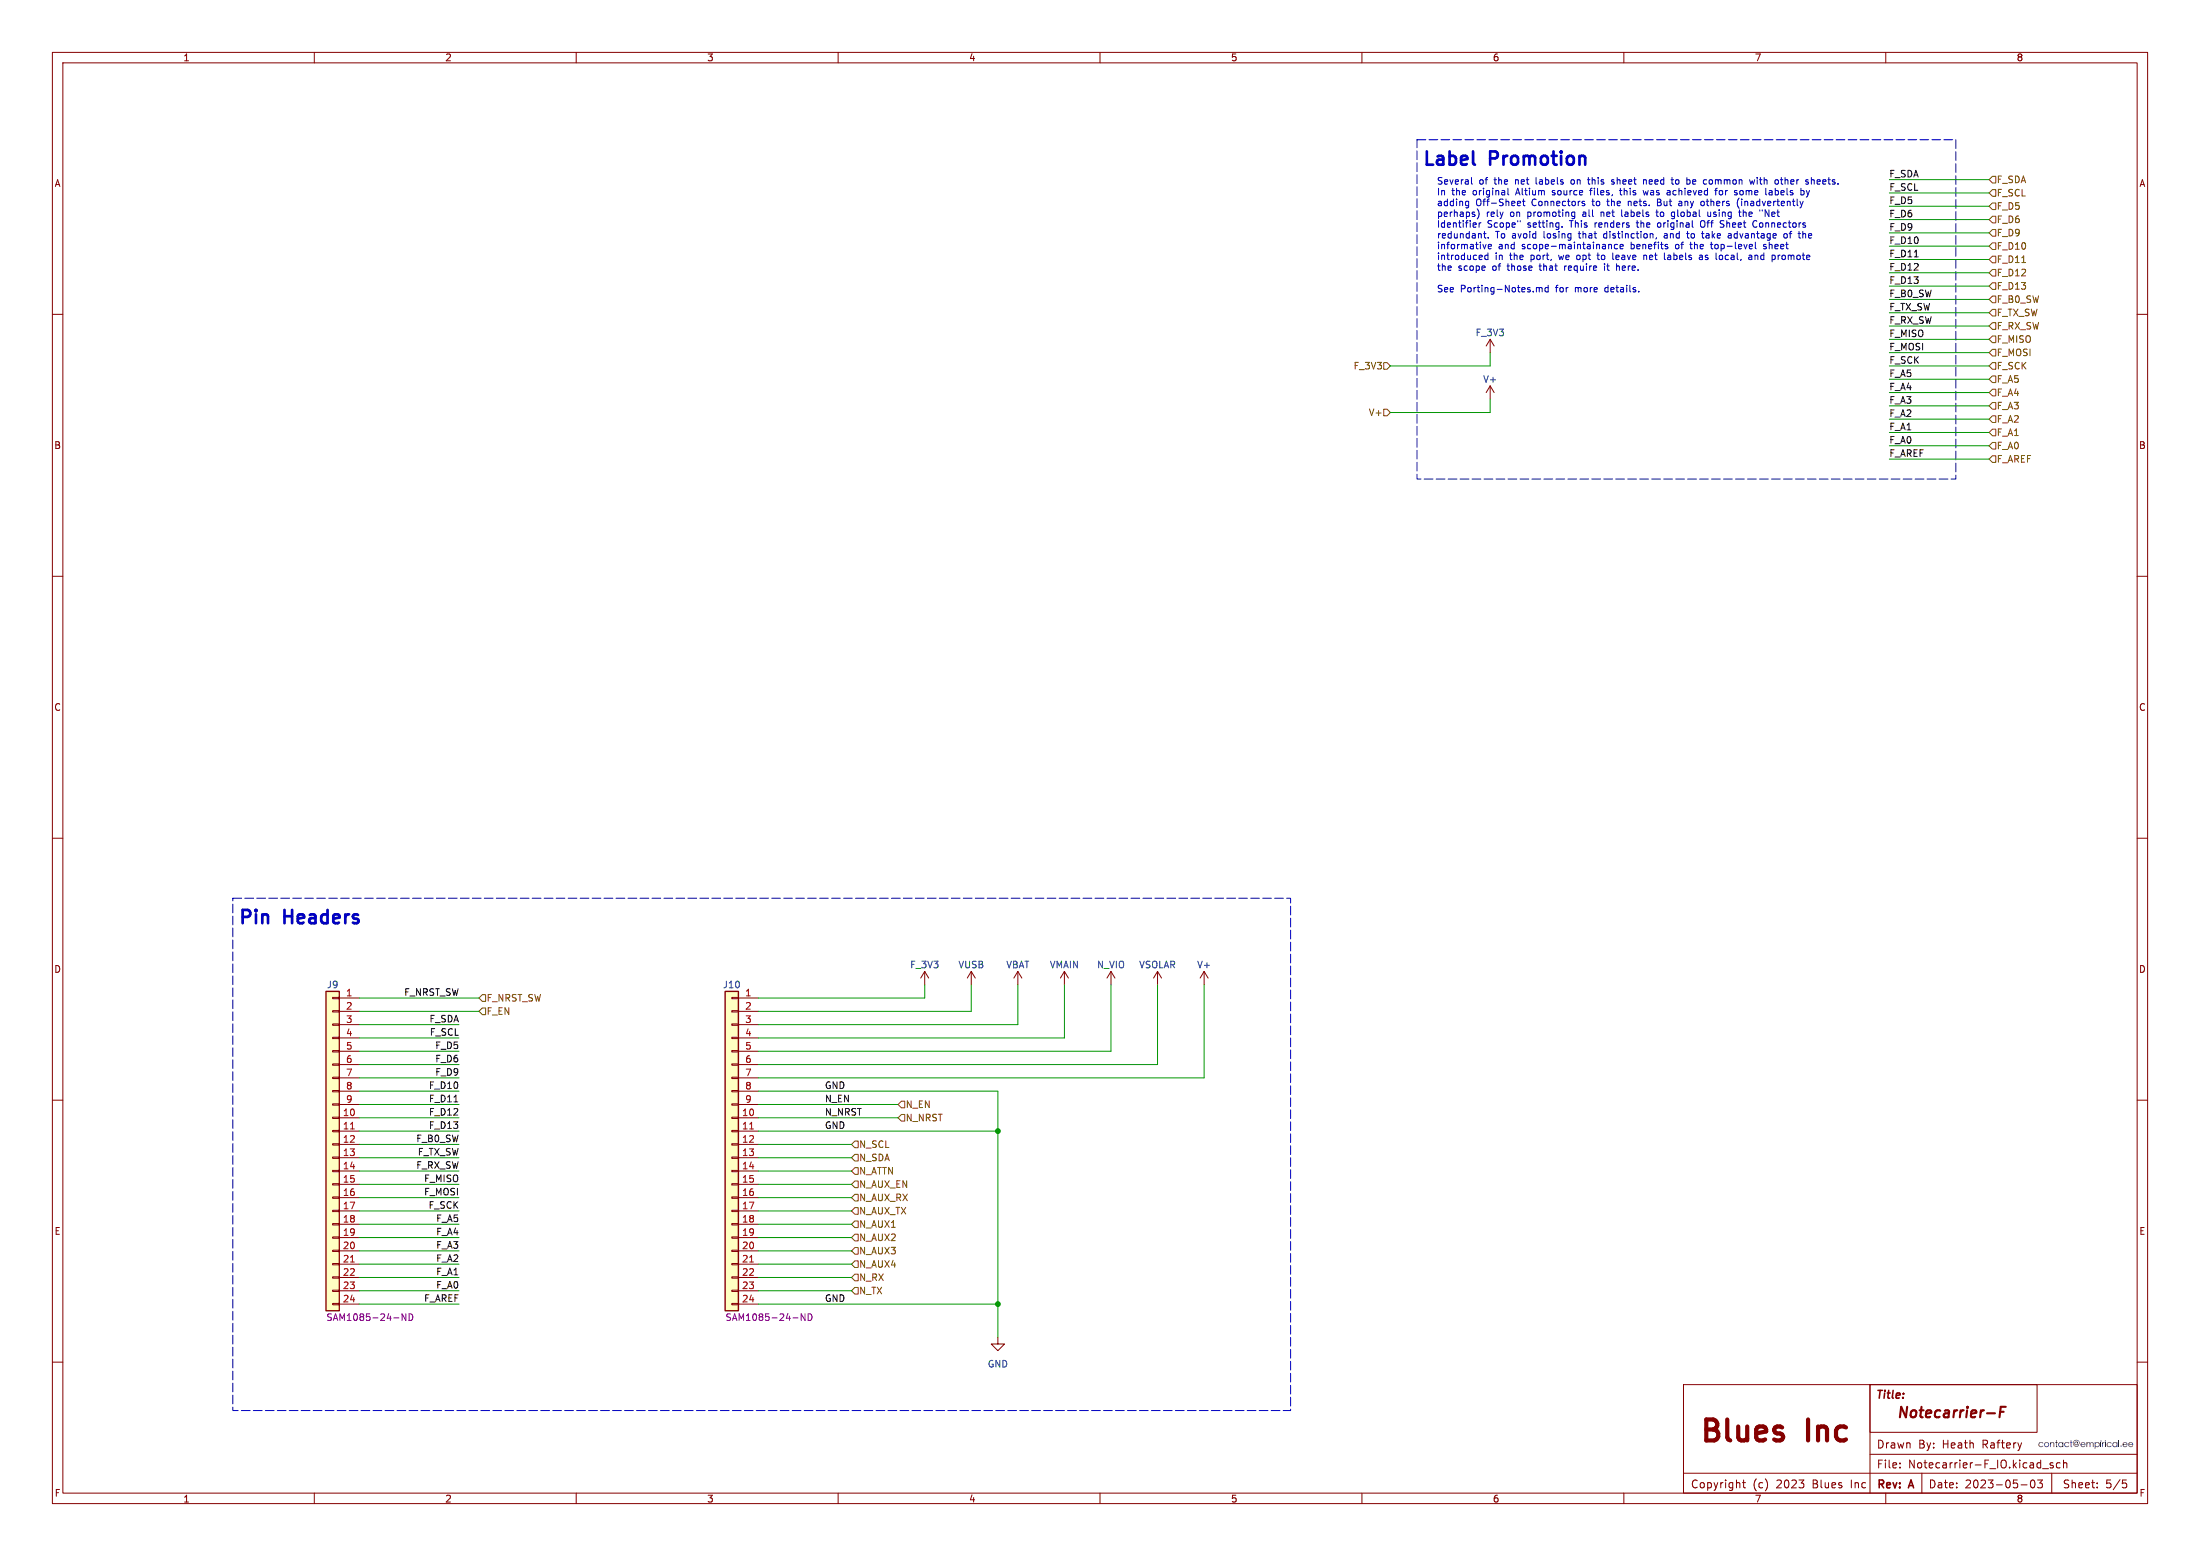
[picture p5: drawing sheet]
<svg xmlns="http://www.w3.org/2000/svg" width="420mm" height="297mm" viewBox="0 0 420 297" stroke-linecap="round" stroke-linejoin="round" font-family="sans-serif">
<g fill="none" stroke="#840000" stroke-width=".19">
<path d="M10 10h400v277h-400zM12 12h396v273h-396zM60 10v2M110 10v2M160 10v2M210 10v2M260 10v2M310 10v2M360 10v2M10 60h2M408 60h2M10 110h2"/>
<path d="M408 110h2M10 160h2M408 160h2M10 210h2M408 210h2M10 260h2M408 260h2M321.4 264.3h86.6v20.7h-86.6zM362.7 279.3v.1M391.9 279.3l-.3-.1-.2 .2v.2l.5 .2v.3h-.5M393.3 279.3l-.4-.1-.3 .3 .1 .6h.6M393.9 279.3l.2-.1 .4 .1 .1 .9"/>
<path d="M393.9 278.7v1.5M60 285v2M110 285v2M160 285v2M210 285v2M260 285v2M310 285v2M321.4 281.2h86.6M360 285v2M362.7 280.1v.1M385.8 283.4h1.2M387.8 282.6l.2-.1a.8 .8 0 0 1 .5 .7 .8 .8 0 0 1-.5 .8l-.2-.1-.2-.5z"/>
<path d="M389 282.5h.9l-.5 .6 .4 .1v.7l-.2 .1-.6-.1M389.9 280.3h1.2M400.4 283.9v.1M400.4 283.1v.1M405.2 282.5h.7M405.4 283.1h.3l.3 .3-.1 .5-.5 .1"/>
</g>
<path d="M379.3 269.8h1.6M381.8 269.5h.7M382.9 268.5h-.9l-.3 2" fill="none" stroke="#840000" stroke-width=".4"/>
<g fill="#281c2d">
<path d="M395.9 275l.5-.2 .4 .2 .2 .4-.3 .4-.5 .1-.2-.3 .1-.1 .1 .2h.2l.1-.4h-.2l-.2 .2h-.1v-.1l.2-.2 .4 .1 .1-.1-.1 .6 .2-.1 .1-.5-.3-.2-.6 .1-.2 .4 .4 .5h.3l.4-.2v.1l-.5 .2-.5-.2-.2-.5z"/>
<path d="M405.3 275.4l.4-.1 .3 .1 .2 .4h-.9l.3 .3 .5-.2-.1 .2-.3 .1-.4-.1-.1-.5h.8l-.3-.2-.5 .2z"/>
<path d="M406.4 275.4l.4-.1 .3 .1 .1 .4h-.8l.3 .3 .5-.2-.1 .2-.4 .1-.3-.1-.1-.5h.8l-.3-.2-.5 .2z"/>
</g>
<g fill="none" stroke="#840000" stroke-width=".19">
<path d="M284.5 73.7l-.8 1.2M284.5 64.8v2.5M284.5 73.7v2.5M284.5 73.7l.7 1.2M284.5 64.8l-.8 1.2M284.5 64.8l.7 1.2M63.5 198h1.3v.2h-1.3zM63.5 195.5h1.3v.2h-1.3zM63.5 192.9h1.3v.3h-1.3zM63.5 190.4h1.3v.2h-1.3zM64.8 190.5h3.8M64.8 193h3.8"/>
<path d="M64.8 195.6h3.8M64.8 198.1h3.8M139.7 198h1.3v.2h-1.3zM139.7 195.5h1.3v.2h-1.3zM139.7 192.9h1.3v.3h-1.3zM139.7 190.4h1.3v.2h-1.3zM141 190.5h3.8M141 193h3.8M141 195.6h3.8M141 198.1h3.8M176.5 185.4l-.7 1.3M176.5 185.4v2.6"/>
<path d="M176.5 185.4l.8 1.3M185.4 185.4l-.7 1.3M185.4 185.4v2.6M185.4 185.4l.8 1.3M194.3 185.4l-.8 1.3M194.3 185.4v2.6M194.3 185.4l.8 1.3M203.2 185.4l-.8 1.3M203.2 185.4v2.6M203.2 185.4l.8 1.3M212.1 185.4l-.8 1.3M212.1 185.4v2.6"/>
<path d="M212.1 185.4l.8 1.3M221 185.4l-.8 1.3M221 185.4v2.6M221 185.4l.7 1.3M229.9 185.4l-.8 1.3M229.9 185.4v2.6M229.9 185.4l.7 1.3M63.5 218.3h1.3v.3h-1.3zM63.5 215.8h1.3v.2h-1.3zM63.5 213.2h1.3v.3h-1.3zM63.5 210.7h1.3v.2h-1.3zM63.5 208.2h1.3v.2h-1.3z"/>
<path d="M63.5 205.6h1.3v.3h-1.3zM63.5 203.1h1.3v.2h-1.3zM63.5 200.5h1.3v.3h-1.3zM64.8 213.4h3.8M64.8 215.9h3.8M64.8 218.4h3.8M64.8 200.7h3.8M64.8 203.2h3.8M64.8 205.7h3.8M64.8 208.3h3.8M64.8 210.8h3.8M139.7 218.3h1.3v.3h-1.3z"/>
<path d="M139.7 215.8h1.3v.2h-1.3zM139.7 213.2h1.3v.3h-1.3zM139.7 210.7h1.3v.2h-1.3zM139.7 208.2h1.3v.2h-1.3zM139.7 205.6h1.3v.3h-1.3zM139.7 203.1h1.3v.2h-1.3zM139.7 200.5h1.3v.3h-1.3zM141 213.4h3.8M141 215.9h3.8M141 218.4h3.8M141 200.7h3.8M141 203.2h3.8"/>
<path d="M141 205.7h3.8M141 208.3h3.8M141 210.8h3.8M63.5 238.6h1.3v.3h-1.3zM63.5 236.1h1.3v.2h-1.3zM63.5 233.6h1.3v.2h-1.3zM63.5 231h1.3v.3h-1.3zM63.5 228.5h1.3v.2h-1.3zM63.5 225.9h1.3v.3h-1.3zM63.5 223.4h1.3v.2h-1.3zM63.5 220.9h1.3v.2h-1.3zM64.8 221h3.8"/>
<path d="M64.8 223.5h3.8M64.8 226.1h3.8M64.8 228.6h3.8M64.8 231.1h3.8M64.8 233.7h3.8M64.8 236.2h3.8M64.8 238.8h3.8M139.7 238.6h1.3v.3h-1.3zM139.7 236.1h1.3v.2h-1.3zM139.7 233.6h1.3v.2h-1.3zM139.7 231h1.3v.3h-1.3zM139.7 228.5h1.3v.2h-1.3z"/>
<path d="M139.7 225.9h1.3v.3h-1.3zM139.7 223.4h1.3v.2h-1.3zM139.7 220.9h1.3v.2h-1.3zM141 221h3.8M141 223.5h3.8M141 226.1h3.8M141 228.6h3.8M141 231.1h3.8M141 233.7h3.8M141 236.2h3.8M141 238.8h3.8M63.5 248.8h1.3v.2h-1.3z"/>
<path d="M63.5 246.3h1.3v.2h-1.3zM63.5 243.7h1.3v.3h-1.3zM63.5 241.2h1.3v.2h-1.3zM64.8 241.3h3.8M64.8 243.8h3.8M64.8 246.4h3.8M64.8 248.9h3.8M139.7 248.8h1.3v.2h-1.3zM139.7 246.3h1.3v.2h-1.3zM139.7 243.7h1.3v.3h-1.3zM139.7 241.2h1.3v.2h-1.3zM141 241.3h3.8"/>
<path d="M141 243.8h3.8M141 246.4h3.8M141 248.9h3.8M190.5 255.3v1.2h1.3l-1.3 1.3-1.3-1.3h1.3M357 264.3h31.9v9.1h-31.9zM357 277.6h51M357 264.3v20.7M385.9 275.4l-.3 1M332.6 283h.6M332.9 282.5v1.3l.3 .2M366.9 281.2v3.8M391.7 281.2v3.8"/>
</g>
<g fill="#ffffc2" stroke="#ffffc2" stroke-width=".19">
<path d="M138.4 189.2h2.6v61h-2.6z"/>
<path d="M62.2 189.2h2.6v61h-2.6z"/>
</g>
<path d="M62.2 189.2h2.6v61h-2.6zM138.4 189.2h2.6v61h-2.6z" fill="none" stroke="#840000" stroke-width=".25"/>
<path d="M66.9 215.5h.7M143.1 215.5h.7M66.9 240.9h.7M143.1 240.9h.7" fill="none" stroke="#a90000" stroke-width=".19"/>
<path d="M77.5 250.8v1.2l-.7-1.2v1.2M78.1 250.8a.64 .64 0 0 1 .7 .6 .64 .64 0 0 1-.7 .6zM153.7 250.8v1.2l-.7-1.2v1.2M154.3 250.8a.64 .64 0 0 1 .7 .6 .64 .64 0 0 1-.7 .6z" fill="none" stroke="#840084" stroke-width=".19"/>
<g fill="none" stroke="#725600" stroke-width=".19">
<path d="M380.4 33.7h.6v1.2h-.6l-.7-.6zM380.4 36.2h.6v1.3h-.6l-.7-.7zM380.4 38.7h.6v1.3h-.6l-.7-.6zM380.4 43.8h.6v1.3h-.6l-.7-.6zM380.4 46.4h.6v1.2h-.6l-.7-.6zM380.4 41.3h.6v1.2h-.6l-.7-.6zM380.4 51.4h.6v1.3h-.6l-.7-.6zM380.4 48.9h.6v1.3h-.6l-.7-.7zM380.4 56.5h.6v1.3h-.6l-.7-.6zM380.4 54h.6v1.2h-.6l-.7-.6zM380.4 59.1h.6v1.2h-.6l-.7-.6zM264.2 69.2h.6l.6 .7-.6 .6h-.6z"/>
<path d="M264.2 78.1h.6l.6 .6-.6 .7h-.6zM380.4 74.3h.6v1.3h-.6l-.7-.7zM380.4 76.8h.6v1.3h-.6l-.7-.6zM380.4 71.8h.6v1.2h-.6l-.7-.6zM380.4 79.4h.6v1.2h-.6l-.7-.6zM380.4 69.2h.6v1.3h-.6l-.7-.6zM380.4 64.1h.6v1.3h-.6l-.7-.6zM380.4 61.6h.6v1.3h-.6l-.7-.7zM380.4 66.7h.6v1.2h-.6l-.7-.6zM380.4 84.5h.6v1.2h-.6l-.7-.6zM380.4 87h.6v1.3h-.6l-.7-.7zM380.4 81.9h.6v1.3h-.6l-.7-.6z"/>
<path d="M92.1 192.4h.6v1.3h-.6l-.7-.7zM92.1 189.9h.6v1.2h-.6l-.7-.6zM163.2 217.8h.6v1.3h-.6l-.6-.7zM172.1 212.7h.6v1.3h-.6l-.7-.6zM172.1 210.2h.6v1.3h-.6l-.7-.7zM163.2 233h.6v1.3h-.6l-.6-.6zM163.2 235.6h.6v1.3h-.6l-.6-.7zM163.2 230.5h.6v1.3h-.6l-.6-.7zM163.2 228h.6v1.2h-.6l-.6-.6zM163.2 225.4h.6v1.3h-.6l-.6-.6zM163.2 222.9h.6v1.3h-.6l-.6-.7zM163.2 220.3h.6v1.3h-.6l-.6-.6z"/>
<path d="M163.2 238.1h.6v1.3h-.6l-.6-.6zM163.2 240.7h.6v1.2h-.6l-.6-.6zM163.2 243.2h.6v1.3h-.6l-.6-.7zM163.2 245.7h.6v1.3h-.6l-.6-.6z"/>
</g>
<path d="M86.7 210.3h.7" fill="none" stroke="#0f0f0f" stroke-width=".19"/>
<g fill="none" stroke="#0000c2" stroke-width=".19">
<path d="M280 38.4l.4 .1M280.4 38.4l-.1 1.2M280.4 39.2l-.4 .1M280.9 33.9v1.1l.2 .2M282.1 39.9a1.47 1.47 0 0 1-.1 1.9M287.9 35.9v1.1l.1 .2M289.9 38.4l.3 .1 .1 .2-.6 .1M290.2 39.2l-.3 .1M290.6 38.4h.5M290.8 38v1.1l.3 .2M302 38.7l.6 .3-.2 .3-.4-.1M302.5 38.5l-.3-.1-.2 .2"/>
<path d="M303 34.3h.5M307.6 35.1l.2 .1M307.8 34.3l-.2 .2 .2 .2M309.2 36.4h.4M313.7 36.4l.2 .8M313.8 34.3v.9M314.1 34.3l-.3 .1M318.6 36.4h-.3M318.7 36.7h-.3l-.2 .2 .1 .2 .4 .1M319 34.3h.5M319.2 33.9v1.1l.3 .2M320.6 38.4l-.1 .1"/>
<path d="M320.6 38.8l-.1 .2 .1 .3M322 34.4h.5M322 35.1h.5M324.9 38.4l-.2 .3v.3l.2 .3M325.4 34.3l.4 .1M325.8 35.1l-.4 .1M327.4 36.4h.4M327.7 35.9l-.2 .2v1.1M331.1 37.1h.5M331.6 36.4h-.3l-.2 .1 .1 .2 .4 .1M332 37.9a1.47 1.47 0 0 0 0 1.8M334 34.3l.3 .9 .2-.7 .2 .7 .3-.9"/>
<path d="M337.1 35.9v1.1l.2 .2M339 34.4l.3-.1 .2 .2-.1 .6h-.4M343.6 38.4l.3 .9M343.8 36.4h.4l.2 .2-.1 .5h-.5M343.8 35.9v1.3M343.9 39.3l-.3 .4M344.2 38.4l-.3 .9M344.9 34.3l.3 .1M344.9 34.7l.3 .1 .1 .2-.2 .2h-.3M281.6 42.5l.2 .3-.6 .2M281.8 43.3l-.2 .1M282.4 42.5v.9"/>
<path d="M282.7 42.5l-.3 .3M283.2 44.6h.5M283.4 44.2v1.1l.3 .1M283.7 46.6l-.3 .9M284.1 48.3v1.3M284.1 48.8l-.4-.1-.2 .2 .1 .6h.5M284.1 45.3v.1M284.1 47.1l.6-.1v-.3l-.4-.1-.2 .2 .1 .6h.5M290.2 42.1v.3M293.3 54.9v.8M293.3 55l.4-.1 .2 .2M293.9 55.1l.1-.2h.3l.1 .8"/>
<path d="M293.9 55.1v.6M295.5 54.9h-.3l-.3 .2 .2 .6h.4M295.5 54.5v1.2M298.2 43.3v.1M300.1 41.2l.2 .1h.3M300.6 40.5v1l-.1 .2M300.6 40.5h-.3l-.2 .1M304.9 48.7h.4M306.3 50.3v.2M307.1 46.8l.2-.2 .3 .1v.8M307.1 46.6v.9M307.9 48.3v1.1l.2 .2"/>
<path d="M308.6 50.3v1.3M308.8 46.7l-.4-.1-.2 .3 .1 .5h.5M308.8 50.8l-.2 .1M309.3 47.1l.6-.1-.1-.3-.3-.1-.2 .2v.6h.5M312.8 55.6v.1M313.8 48.7v.9M314.2 48.7l-.4 .1M315.2 44.6l.4 .2v.6M316.1 40.5h.5M316.2 45.4l-.1 .2M317.7 48.3v1.1l.2 .2M318 47.1h.3l.1 .2-.4 .2"/>
<path d="M318 46.6l.3 .1M319.3 40.5l-.2 .2v.4l.2 .2M322 44.6h.5M323.1 43.3l.1 .1M324.5 48.8h.4M324.7 42.3a.98 .98 0 0 0 .1 1M324.8 44.6h.5M324.9 49.1h-.3l-.2 .1 .1 .3 .4 .1M325 44.2v1.1l.2 .1M326 40.5v.6l.4 .2M326.5 46.6h.5M328.4 43.3l.5 .1"/>
<path d="M328.4 42.5l.2 .2M330.3 44.6l-.3 .1M330.4 45h-.3l-.2 .1 .1 .3h.4M331.9 40.5h.5M332.1 40.1v1l.3 .2M333.9 48.8h.5v.8M334.1 46.6l.4 .1 .1 .3-.7 .1M334.4 49l-.4 .1-.2 .1 .2 .4 .4-.1M334.5 47.4l-.4 .1M335 42.1a.68 .68 0 0 0-.4 .6 .68 .68 0 0 0 .4 .7M335.1 46.2v1.1l.2 .2M336.7 47.4l.1 .1"/>
<path d="M336.9 46.6l-.2 .2 .2 .3M338.4 48.7h.3l.2 .2-.1 .5-.4 .2M341.1 44.7l-.3-.1-.3 .2 .2 .6h.4M343.3 44.6h.4M343.6 45.4h.1"/>
</g>
<path d="M270.5 26.7h102.9v64.7h-102.9v-64.7M44.4 171.5h202v97.7h-202v-97.7" fill="none" stroke="#0000c2" stroke-width=".19" stroke-dasharray="1.7 .6"/>
<g fill="none" stroke="#009600" stroke-width=".19">
<path d="M360.7 36.8h19M360.7 34.3h19M360.7 39.4h19M360.7 57.2h19M360.7 59.7h19M360.7 54.6h19M360.7 47h19M360.7 44.5h19M360.7 52.1h19M360.7 49.5h19M360.7 41.9h19M284.5 67.3v2.6h-19.1"/>
<path d="M284.5 76.2v2.5h-19.1M360.7 69.9h19M360.7 67.3h19M360.7 64.8h19M360.7 62.2h19M360.7 72.4h19M360.7 74.9h19M360.7 77.5h19M360.7 85.1h19M360.7 87.6h19M360.7 82.6h19M360.7 80h19"/>
<path d="M68.6 190.5h22.8M68.6 193h22.8M68.6 198.1h19M68.6 195.6h19M176.5 188v2.5h-31.7M185.4 188v5h-40.6M194.3 188v7.6h-49.5M203.2 188v10.1h-58.4M212.1 188v12.7h-67.3M221 188v15.2h-76.2M229.9 188v17.7h-85.1M68.6 205.7h19"/>
<path d="M68.6 210.8h19M68.6 213.4h19M68.6 203.2h19M68.6 208.3h19M68.6 200.7h19M68.6 215.9h19M68.6 218.4h19M144.8 210.8h26.6M144.8 213.4h26.6M144.8 208.3h45.7v47M144.8 215.9h45.7M144.8 218.4h17.8"/>
<path d="M68.6 238.8h19M68.6 236.2h19M68.6 233.7h19M68.6 223.5h19M68.6 231.1h19M68.6 221h19M68.6 226.1h19M68.6 228.6h19M144.8 238.8h17.8M144.8 236.2h17.8M144.8 233.7h17.8M144.8 223.5h17.8"/>
<path d="M144.8 231.1h17.8M144.8 221h17.8M144.8 226.1h17.8M144.8 228.6h17.8M68.6 246.4h19M68.6 243.8h19M68.6 241.3h19M68.6 248.9h19M144.8 246.4h17.8M144.8 243.8h17.8M144.8 241.3h17.8M144.8 248.9h45.7"/>
</g>
<g fill="#009600" stroke="#009600" stroke-width=".19">
<circle cx="190.5" cy="248.9" r=".46"/>
<circle cx="190.5" cy="215.9" r=".46"/>
</g>
<g font-size="5.6" fill="#840000">
<text x="324.8" y="276.1">Blues</text>
<text x="345.4" y="276.1">Inc</text>
</g>
<g font-size="3.5" fill="#0000c2">
<text x="271.8" y="31.8">Label</text>
<text x="284.6" y="31.8">Promotion</text>
<text x="45.7" y="176.5">Pin</text>
<text x="54.5" y="176.5">Headers</text>
</g>
<text font-size="2.8" fill="#840000" x="361.9" y="271.1">Notecarrier-F</text>
<g font-size="2.1" fill="#840000">
<text x="358.2" y="267.3">Title:</text>
<text x="358.3" y="280.4">File:</text>
<text x="358.3" y="276.6">Drawn</text>
<text x="364.3" y="280.4">Notecarrier-F_IO.kicad_sch</text>
<text x="366.2" y="276.6">By:</text>
<text x="370.8" y="276.6">Heath</text>
<text x="378.5" y="276.6">Raftery</text>
<text x="322.8" y="284.2">Copyright</text>
<text x="334.6" y="284.2">(c)</text>
<text x="339.1" y="284.2">2023</text>
<text x="346" y="284.2">Blues</text>
<text x="353.4" y="284.2">Inc</text>
<text x="358.4" y="284.4">Rev:</text>
<text x="364.6" y="284.4">A</text>
<text x="368.2" y="284.2">Date:</text>
<text x="375.1" y="284.2">2023-05-03</text>
<text x="393.8" y="284.2">Sheet:</text>
<text x="401.9" y="284.2">5/5</text>
</g>
<g font-size="1.8" fill="#840000">
<text x="35" y="11.8">1</text>
<text x="85" y="11.8">2</text>
<text x="135" y="11.8">3</text>
<text x="185" y="11.8">4</text>
<text x="235" y="11.8">5</text>
<text x="285" y="11.8">6</text>
<text x="335" y="11.8">7</text>
<text x="385" y="11.8">8</text>
<text x="10.4" y="35.8">A</text>
<text x="408.4" y="35.8">A</text>
<text x="10.3" y="85.8">B</text>
<text x="408.3" y="85.8">B</text>
<text x="10.3" y="135.8">C</text>
<text x="408.3" y="135.8">C</text>
<text x="10.3" y="185.8">D</text>
<text x="408.3" y="185.8">D</text>
<text x="10.4" y="235.8">E</text>
<text x="408.3" y="235.8">E</text>
<text x="10.4" y="285.8">F</text>
<text x="35" y="286.9">1</text>
<text x="85" y="286.9">2</text>
<text x="135" y="286.9">3</text>
<text x="185" y="286.9">4</text>
<text x="235" y="286.9">5</text>
<text x="285" y="286.9">6</text>
<text x="335" y="286.9">7</text>
<text x="385" y="286.9">8</text>
<text x="408.4" y="285.8">F</text>
</g>
<g font-size="1.8" fill="#0000c2">
<text x="274.3" y="35.3">Several</text>
<text x="282.4" y="35.3">of</text>
<text x="285.3" y="35.3">the</text>
<text x="289.4" y="35.3">net</text>
<text x="293.5" y="35.3">labels</text>
<text x="300.3" y="35.3">on</text>
<text x="303.7" y="35.3">this</text>
<text x="308.3" y="35.3">sheet</text>
<text x="314.5" y="35.3">need</text>
<text x="320" y="35.3">to</text>
<text x="323" y="35.3">be</text>
<text x="326.3" y="35.3">common</text>
<text x="335.4" y="35.3">with</text>
<text x="340.3" y="35.3">other</text>
<text x="346.3" y="35.3">sheets.</text>
<text x="274.3" y="37.4">In</text>
<text x="274.3" y="39.4">adding</text>
<text x="274.3" y="41.5">perhaps)</text>
<text x="277.2" y="37.4">the</text>
<text x="281.2" y="37.4">original</text>
<text x="281.8" y="39.4">Off-Sheet</text>
<text x="283.8" y="41.5">rely</text>
<text x="288.4" y="41.5">on</text>
<text x="289.6" y="37.4">Altium</text>
<text x="291.8" y="41.5">promoting</text>
<text x="292.5" y="39.4">Connectors</text>
<text x="296.6" y="37.4">source</text>
<text x="302.4" y="41.5">all</text>
<text x="304" y="37.4">files,</text>
<text x="304.2" y="39.4">to</text>
<text x="306" y="41.5">net</text>
<text x="307.1" y="39.4">the</text>
<text x="309.8" y="37.4">this</text>
<text x="310" y="41.5">labels</text>
<text x="311.2" y="39.4">nets.</text>
<text x="314.4" y="37.4">was</text>
<text x="316.9" y="39.4">But</text>
<text x="316.9" y="41.5">to</text>
<text x="319" y="37.4">achieved</text>
<text x="319.8" y="41.5">global</text>
<text x="321.1" y="39.4">any</text>
<text x="325.5" y="39.4">others</text>
<text x="326.9" y="41.5">using</text>
<text x="328.4" y="37.4">for</text>
<text x="332.1" y="37.4">some</text>
<text x="332.5" y="39.4">(inadvertently</text>
<text x="333" y="41.5">the</text>
<text x="337.1" y="41.5">&quot;Net</text>
<text x="338.2" y="37.4">labels</text>
<text x="345" y="37.4">by</text>
<text x="274.3" y="43.5">Identifier</text>
<text x="274.3" y="45.6">redundant.</text>
<text x="274.3" y="47.7">informative</text>
<text x="283.9" y="43.5">Scope&quot;</text>
<text x="285.5" y="45.6">To avoid</text>
<text x="286.1" y="47.7">and</text>
<text x="290.6" y="47.7">scope-maintainance</text>
<text x="291.7" y="43.5">setting.</text>
<text x="294.8" y="45.6">losing</text>
<text x="299.9" y="43.5">This</text>
<text x="301.7" y="45.6">that</text>
<text x="304.7" y="43.5">renders</text>
<text x="306.5" y="45.6">distinction,</text>
<text x="311.5" y="47.7">benefits</text>
<text x="312.9" y="43.5">the</text>
<text x="316.9" y="43.5">original</text>
<text x="318.2" y="45.6">and</text>
<text x="320.1" y="47.7">of</text>
<text x="322.7" y="45.6">to</text>
<text x="323.1" y="47.7">the</text>
<text x="325.3" y="43.5">Off</text>
<text x="325.7" y="45.6">take</text>
<text x="327.2" y="47.7">top-level</text>
<text x="329.2" y="43.5">Sheet</text>
<text x="330.8" y="45.6">advantage</text>
<text x="335.5" y="43.5">Connectors</text>
<text x="337.3" y="47.7">sheet</text>
<text x="341.6" y="45.6">of</text>
<text x="344.5" y="45.6">the</text>
<text x="274.3" y="49.7">introduced</text>
<text x="274.3" y="51.8">the</text>
<text x="278.4" y="51.8">scope</text>
<text x="285" y="51.8">of</text>
<text x="285.5" y="49.7">in</text>
<text x="287.9" y="51.8">those</text>
<text x="288.3" y="49.7">the</text>
<text x="292.4" y="49.7">port,</text>
<text x="294.2" y="51.8">that</text>
<text x="297.9" y="49.7">we</text>
<text x="299" y="51.8">require</text>
<text x="301.4" y="49.7">opt</text>
<text x="305.5" y="49.7">to</text>
<text x="306.8" y="51.8">it</text>
<text x="308.5" y="49.7">leave</text>
<text x="309.2" y="51.8">here.</text>
<text x="314.5" y="49.7">net</text>
<text x="318.6" y="49.7">labels</text>
<text x="325.4" y="49.7">as</text>
<text x="328.7" y="49.7">local,</text>
<text x="335.1" y="49.7">and</text>
<text x="339.7" y="49.7">promote</text>
<text x="274.3" y="55.9">See</text>
<text x="278.8" y="55.9">Porting-Notes.md</text>
<text x="297.1" y="55.9">for</text>
<text x="300.8" y="55.9">more</text>
<text x="306.6" y="55.9">details.</text>
</g>
<g font-size="1.8" fill="#0f0f0f">
<text x="360.7" y="33.9">F_SDA</text>
<text x="360.7" y="41.6">F_D6</text>
<text x="360.7" y="36.5">F_SCL</text>
<text x="360.7" y="39">F_D5</text>
<text x="360.7" y="46.6">F_D10</text>
<text x="360.7" y="44.1">F_D9</text>
<text x="360.7" y="49.2">F_D11</text>
<text x="360.7" y="51.7">F_D12</text>
<text x="360.7" y="56.8">F_B0_SW</text>
<text x="360.7" y="54.3">F_D13</text>
<text x="360.7" y="59.3">F_TX_SW</text>
<text x="360.7" y="61.9">F_RX_SW</text>
<text x="360.7" y="64.4">F_MISO</text>
<text x="360.7" y="69.5">F_SCK</text>
<text x="360.7" y="67">F_MOSI</text>
<text x="360.7" y="77.1">F_A3</text>
<text x="360.7" y="74.6">F_A4</text>
<text x="360.7" y="72">F_A5</text>
<text x="360.7" y="82.2">F_A1</text>
<text x="360.7" y="79.7">F_A2</text>
<text x="360.7" y="84.7">F_A0</text>
<text x="360.7" y="87.3">F_AREF</text>
<text x="77" y="190.2">F_NRST_SW</text>
<text x="81.9" y="195.2">F_SDA</text>
<text x="81.9" y="197.8">F_SCL</text>
<text x="83" y="202.9">F_D6</text>
<text x="83" y="200.3">F_D5</text>
<text x="81.8" y="207.9">F_D10</text>
<text x="83" y="205.4">F_D9</text>
<text x="157.5" y="207.9">GND</text>
<text x="81.8" y="210.5">F_D11</text>
<text x="81.8" y="213">F_D12</text>
<text x="81.8" y="215.6">F_D13</text>
<text x="157.5" y="213">N_NRST</text>
<text x="157.5" y="215.6">GND</text>
<text x="157.5" y="210.5">N_EN</text>
<text x="79.3" y="218.1">F_B0_SW</text>
<text x="79.6" y="220.6">F_TX_SW</text>
<text x="79.3" y="223.2">F_RX_SW</text>
<text x="80.9" y="225.7">F_MISO</text>
<text x="80.9" y="228.3">F_MOSI</text>
<text x="81.7" y="230.8">F_SCK</text>
<text x="83.1" y="233.3">F_A5</text>
<text x="83.1" y="238.4">F_A3</text>
<text x="83.1" y="235.9">F_A4</text>
<text x="83.1" y="243.5">F_A1</text>
<text x="83.1" y="241">F_A2</text>
<text x="80.9" y="248.6">F_AREF</text>
<text x="83.1" y="246">F_A0</text>
<text x="157.5" y="248.6">GND</text>
</g>
<g font-size="1.8" fill="#725600">
<text x="381.2" y="35.1">F_SDA</text>
<text x="381.2" y="37.7">F_SCL</text>
<text x="381.2" y="40.2">F_D5</text>
<text x="381.2" y="45.3">F_D9</text>
<text x="381.2" y="47.8">F_D10</text>
<text x="381.2" y="42.7">F_D6</text>
<text x="381.2" y="52.9">F_D12</text>
<text x="381.2" y="50.4">F_D11</text>
<text x="381.2" y="58">F_B0_SW</text>
<text x="381.2" y="55.4">F_D13</text>
<text x="381.2" y="60.5">F_TX_SW</text>
<text x="381.2" y="65.6">F_MISO</text>
<text x="381.2" y="63.1">F_RX_SW</text>
<text x="258.3" y="70.7">F_3V3</text>
<text x="381.2" y="70.7">F_SCK</text>
<text x="381.2" y="68.1">F_MOSI</text>
<text x="381.2" y="75.8">F_A4</text>
<text x="381.2" y="73.2">F_A5</text>
<text x="261.2" y="79.6">V+</text>
<text x="381.2" y="78.3">F_A3</text>
<text x="381.2" y="83.4">F_A1</text>
<text x="381.2" y="80.8">F_A2</text>
<text x="381.2" y="85.9">F_A0</text>
<text x="381.2" y="88.5">F_AREF</text>
<text x="92.9" y="191.3">F_NRST_SW</text>
<text x="92.9" y="193.9">F_EN</text>
<text x="172.9" y="214.2">N_NRST</text>
<text x="172.9" y="211.6">N_EN</text>
<text x="164" y="219.3">N_SCL</text>
<text x="164" y="221.8">N_SDA</text>
<text x="164" y="226.9">N_AUX_EN</text>
<text x="164" y="224.3">N_ATTN</text>
<text x="164" y="232">N_AUX_TX</text>
<text x="164" y="229.4">N_AUX_RX</text>
<text x="164" y="234.5">N_AUX1</text>
<text x="164" y="237">N_AUX2</text>
<text x="164" y="239.6">N_AUX3</text>
<text x="164" y="242.1">N_AUX4</text>
<text x="164" y="244.7">N_RX</text>
<text x="164" y="247.2">N_TX</text>
</g>
<g font-size="1.8" fill="#006464">
<text x="281.6" y="64.3">F_3V3</text>
<text x="283.1" y="73.2">V+</text>
<text x="173.7" y="185">F_3V3</text>
<text x="182.9" y="185">VUSB</text>
<text x="192" y="185">VBAT</text>
<text x="200.4" y="185">VMAIN</text>
<text x="209.4" y="185">N_VIO</text>
<text x="217.4" y="185">VSOLAR</text>
<text x="228.5" y="185">V+</text>
<text x="62.3" y="188.8">J9</text>
<text x="137.9" y="188.8">J10</text>
<text x="188.5" y="261.2">GND</text>
</g>
<g font-size="1.8" fill="#a90000">
<text x="66" y="190.2">1</text>
<text x="142.2" y="190.2">1</text>
<text x="66" y="192.8">2</text>
<text x="66" y="195.3">3</text>
<text x="66" y="197.9">4</text>
<text x="142.2" y="192.8">2</text>
<text x="142.2" y="195.3">3</text>
<text x="142.2" y="197.9">4</text>
<text x="66" y="200.4">5</text>
<text x="66" y="202.9">6</text>
<text x="142.2" y="200.4">5</text>
<text x="142.2" y="202.9">6</text>
<text x="66" y="205.5">7</text>
<text x="66" y="208">8</text>
<text x="142.2" y="205.5">7</text>
<text x="142.2" y="208">8</text>
<text x="65.4" y="213.1">10</text>
<text x="65.4" y="215.6">11</text>
<text x="66" y="210.6">9</text>
<text x="141.6" y="213.1">10</text>
<text x="141.6" y="215.6">11</text>
<text x="142.2" y="210.6">9</text>
<text x="65.4" y="218.2">12</text>
<text x="65.4" y="220.7">13</text>
<text x="141.6" y="218.2">12</text>
<text x="141.6" y="220.7">13</text>
<text x="65.4" y="223.3">14</text>
<text x="65.4" y="225.8">15</text>
<text x="141.6" y="223.3">14</text>
<text x="141.6" y="225.8">15</text>
<text x="65.4" y="228.3">16</text>
<text x="65.4" y="230.9">17</text>
<text x="65.4" y="233.4">18</text>
<text x="141.6" y="228.3">16</text>
<text x="141.6" y="230.9">17</text>
<text x="141.6" y="233.4">18</text>
<text x="65.4" y="236">19</text>
<text x="65.4" y="238.5">20</text>
<text x="141.6" y="236">19</text>
<text x="141.6" y="238.5">20</text>
<text x="65.4" y="241">21</text>
<text x="65.4" y="243.6">22</text>
<text x="141.6" y="241">21</text>
<text x="141.6" y="243.6">22</text>
<text x="65.4" y="246.1">23</text>
<text x="65.4" y="248.7">24</text>
<text x="141.6" y="246.1">23</text>
<text x="141.6" y="248.7">24</text>
</g>
<g font-size="1.8" fill="#840084">
<text x="62.2" y="252.3">SAM1085-24-ND</text>
<text x="138.4" y="252.3">SAM1085-24-ND</text>
</g>
<text font-size="1.7" fill="#281c2d" x="389.1" y="276.7">contact@empirical.ee</text>
</svg>
